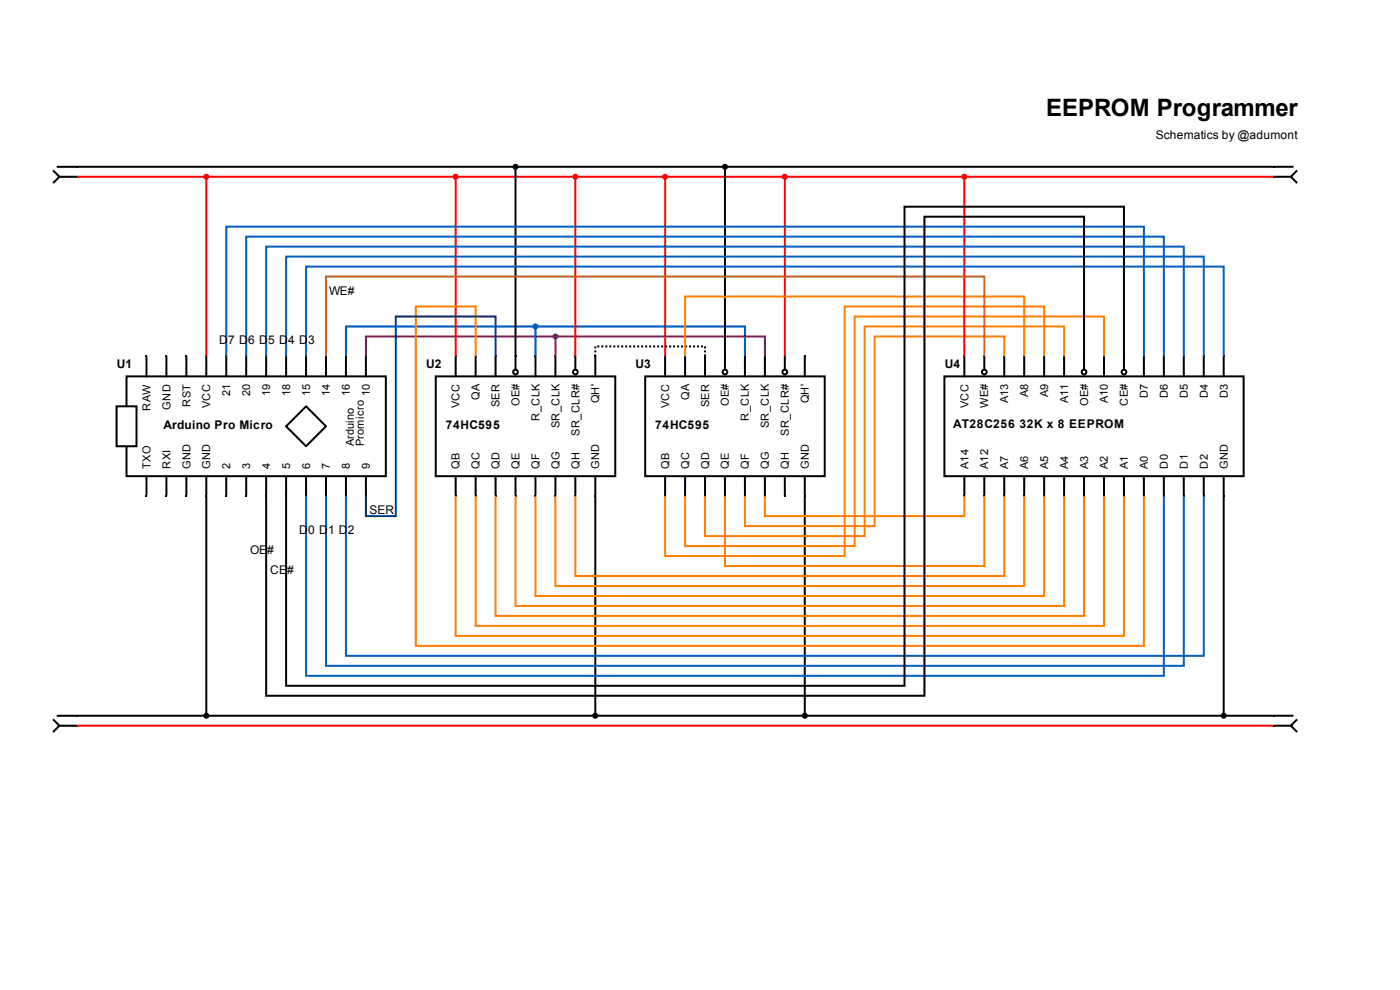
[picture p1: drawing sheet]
<svg xmlns="http://www.w3.org/2000/svg" width="297mm" height="210mm" viewBox="0 0 297 210" stroke-linecap="round" stroke-linejoin="round" font-family="sans-serif">
<g fill="#000">
<path d="M30.9 75.4h.4v.4h-.4zM35.1 75.4h.4v.4h-.4zM39.3 75.4h.4v.4h-.4zM43.6 75.4h.4v.4h-.4zM47.8 75.4h.4v.4h-.4zM52 75.4h.4v.4h-.4zM56.3 75.4h.4v.4h-.4zM60.5 75.4h.4v.4h-.4zM64.7 75.4h.4v.4h-.4zM69 75.4h.4v.4h-.4zM73.2 75.4h.4v.4h-.4zM77.4 75.4h.4v.4h-.4z"/>
<path d="M30.9 105h.4v.4h-.4zM35.1 105h.4v.4h-.4zM39.3 105h.4v.4h-.4zM43.6 105h.4v.4h-.4zM47.8 105h.4v.4h-.4zM52 105h.4v.4h-.4zM56.3 105h.4v.4h-.4zM60.5 105h.4v.4h-.4zM64.7 105h.4v.4h-.4zM69 105h.4v.4h-.4zM73.2 105h.4v.4h-.4zM77.4 105h.4v.4h-.4z"/>
</g>
<path d="M26.8 79.8h55.1v21.2h-55.1z" fill="#fff"/>
<path d="M26.8 79.8h55.1v21.2h-55.1z" fill="none" stroke="#000" stroke-width=".42"/>
<path d="M24.7 86.1h4.3v8.5h-4.3z" fill="#fff"/>
<path d="M24.7 86.1h4.3v8.5h-4.3z" fill="none" stroke="#000" stroke-width=".42"/>
<path d="M64.9 86.1l4.3 4.3-4.3 4.2-4.2-4.2z" fill="#fff"/>
<g fill="none" stroke="#000" stroke-width=".42">
<path d="M31.1 75.6v4.2M35.3 75.6v4.2M39.5 75.6v4.2M43.8 75.6v4.2M48 75.6v4.2M52.2 75.6v4.2M56.5 75.6v4.2M60.7 75.6v4.2M64.9 75.6v4.2M69.2 75.6v4.2M73.4 75.6v4.2M77.6 75.6v4.2"/>
<path d="M64.9 86.1l4.3 4.3-4.3 4.2-4.2-4.2zM31.1 101v4M35.3 101v4M39.5 101v4M43.8 101v4M48 101v4M52.2 101v4M56.5 101v4M60.7 101v4M64.9 101v4M69.2 101v4M73.4 101v4"/>
<path d="M77.6 101v4"/>
</g>
<g fill="#000">
<path d="M96.5 75.4h.4v.4h-.4zM100.7 75.4h.4v.4h-.4zM104.9 75.4h.4v.4h-.4zM109.2 75.4h.4v.4h-.4zM113.4 75.4h.4v.4h-.4zM117.6 75.4h.4v.4h-.4zM121.9 75.4h.4v.4h-.4zM126.1 75.4h.4v.4h-.4zM96.5 105h.4v.4h-.4zM100.7 105h.4v.4h-.4zM104.9 105h.4v.4h-.4zM109.2 105h.4v.4h-.4z"/>
<path d="M113.4 105h.4v.4h-.4zM117.6 105h.4v.4h-.4zM121.9 105h.4v.4h-.4zM126.1 105h.4v.4h-.4z"/>
</g>
<path d="M92.4 79.8h38.1v21.2h-38.1z" fill="#fff"/>
<path d="M92.4 79.8h38.1v21.2h-38.1zM122.1 75.6v2.6M126.3 75.6v4.2M96.7 101v4M100.9 101v4M105.1 101v4M109.4 101v4M113.6 101v4M117.8 101v4M122.1 101v4M126.3 101v4" fill="none" stroke="#000" stroke-width=".42"/>
<circle cx="122.1" cy="78.9" r=".5" fill="#fff"/>
<g fill="none" stroke="#000" stroke-width=".42">
<path d="M109.4 75.6v2.6M113.6 75.6v4.2M117.8 75.6v4.2"/>
<circle cx="122.1" cy="78.9" r=".5"/>
</g>
<circle cx="109.4" cy="78.9" r=".5" fill="#fff"/>
<g fill="none" stroke="#000" stroke-width=".42">
<path d="M96.7 75.6v4.2M100.9 75.6v4.2M105.1 75.6v4.2"/>
<circle cx="109.4" cy="78.9" r=".5"/>
</g>
<g fill="#000">
<path d="M140.9 75.4h.4v.4h-.4zM145.1 75.4h.5v.4h-.5zM149.4 75.4h.4v.4h-.4zM153.6 75.4h.4v.4h-.4zM157.8 75.4h.4v.4h-.4zM162.1 75.4h.4v.4h-.4zM166.3 75.4h.4v.4h-.4zM170.5 75.4h.4v.4h-.4zM140.9 105h.4v.4h-.4zM145.1 105h.5v.4h-.5zM149.4 105h.4v.4h-.4zM153.6 105h.4v.4h-.4z"/>
<path d="M157.8 105h.4v.4h-.4zM162.1 105h.4v.4h-.4zM166.3 105h.4v.4h-.4zM170.5 105h.4v.4h-.4z"/>
</g>
<path d="M136.9 79.8h38.1v21.2h-38.1z" fill="#fff"/>
<path d="M136.9 79.8h38.1v21.2h-38.1zM166.5 75.6v2.6M170.7 75.6v4.2M141.1 101v4M145.3 101v4M149.6 101v4M153.8 101v4M158 101v4M162.3 101v4M166.5 101v4M170.7 101v4" fill="none" stroke="#000" stroke-width=".42"/>
<circle cx="166.5" cy="78.9" r=".5" fill="#fff"/>
<g fill="none" stroke="#000" stroke-width=".42">
<path d="M153.8 75.6v2.6M158 75.6v4.2M162.3 75.6v4.2"/>
<circle cx="166.5" cy="78.9" r=".5"/>
</g>
<circle cx="153.8" cy="78.9" r=".5" fill="#fff"/>
<g fill="none" stroke="#000" stroke-width=".42">
<path d="M11.4 36.3l1.2 1.2-1.2 1.2M12.2 35.4h3.9M12.5 37.5h3.6M16.3 35.4h253.9M270.4 37.5h3.6M270.4 35.4h3.8M275 36.3l-1.2 1.2 1.2 1.2M141.1 75.6v4.2M145.3 75.6v4.2M149.6 75.6v4.2"/>
<circle cx="153.8" cy="78.9" r=".5"/>
</g>
<path d="M77.6 75.6v-4.3h40.2v4.3" fill="none" stroke="#7f007f" stroke-width=".42"/>
<path d="M73.4 75.6v-6.4h40.2v6.4" fill="none" stroke="#00f" stroke-width=".42"/>
<path d="M16.1 37.3h.4v.4h-.4zM16.1 35.1h.4v.5h-.4zM270 37.3h.4v.4h-.4zM270 35.1h.4v.5h-.4z" fill="#000"/>
<path d="M12.2 35.4h3.9M12.5 37.5h3.6" fill="none" stroke="#000" stroke-width=".21"/>
<path d="M16.3 37.5h253.9M43.8 37.9v37.7" fill="none" stroke="#f00" stroke-width=".42"/>
<circle cx="43.8" cy="37.5" r=".42" fill="#f00"/>
<g fill="none" stroke="#f00" stroke-width=".42">
<path d="M141.1 37.9v37.7"/>
<circle cx="43.8" cy="37.5" r=".42"/>
</g>
<circle cx="141.1" cy="37.5" r=".42" fill="#f00"/>
<g fill="none" stroke="#f00" stroke-width=".42">
<path d="M96.7 37.9v37.7"/>
<circle cx="141.1" cy="37.5" r=".42"/>
</g>
<circle cx="96.7" cy="37.5" r=".42" fill="#f00"/>
<circle cx="96.7" cy="37.5" r=".42" fill="none" stroke="#f00" stroke-width=".42"/>
<path d="M149.4 75.1h.4v.5h-.4zM149.4 74.3h.4v.4h-.4zM149.4 73.4h.4v.5h-.4zM148.7 73.2h.4v.5h-.4zM147.9 73.2h.4v.5h-.4zM147 73.2h.5v.5h-.5zM146.2 73.2h.4v.5h-.4zM145.3 73.2h.5v.5h-.5zM144.5 73.2h.4v.5h-.4zM143.6 73.2h.5v.5h-.5zM142.8 73.2h.4v.5h-.4zM142 73.2h.4v.5h-.4zM141.1 73.2h.4v.5h-.4zM140.3 73.2h.4v.5h-.4zM139.4 73.2h.4v.5h-.4zM138.6 73.2h.4v.5h-.4zM137.7 73.2h.4v.5h-.4zM136.9 73.2h.4v.5h-.4zM136 73.2h.5v.5h-.5zM135.2 73.2h.4v.5h-.4zM134.3 73.2h.5v.5h-.5zM133.5 73.2h.4v.5h-.4zM132.6 73.2h.5v.5h-.5zM131.8 73.2h.4v.5h-.4zM131 73.2h.4v.5h-.4zM130.1 73.2h.4v.5h-.4zM129.3 73.2h.4v.5h-.4zM128.4 73.2h.4v.5h-.4zM127.6 73.2h.4v.5h-.4zM126.7 73.2h.4v.5h-.4zM126.1 73.4h.4v.5h-.4zM126.1 74.3h.4v.4h-.4zM126.1 75.1h.4v.5h-.4z" fill="#000"/>
<path d="M114 69.2h44v6.4" fill="none" stroke="#00f" stroke-width=".42"/>
<circle cx="113.6" cy="69.2" r=".42" fill="#00f"/>
<circle cx="113.6" cy="69.2" r=".42" fill="none" stroke="#00f" stroke-width=".42"/>
<path d="M118.3 71.3h44v4.3" fill="none" stroke="#7f007f" stroke-width=".42"/>
<circle cx="117.8" cy="71.3" r=".42" fill="#7f007f"/>
<circle cx="117.8" cy="71.3" r=".42" fill="none" stroke="#7f007f" stroke-width=".42"/>
<g fill="#000">
<path d="M16.1 153.6h.4v.5h-.4zM16.1 151.5h.4v.5h-.4zM270 153.6h.4v.5h-.4zM270 151.5h.4v.5h-.4z"/>
<circle cx="109.4" cy="35.4" r=".42"/>
<circle cx="153.8" cy="35.4" r=".42"/>
<circle cx="43.8" cy="151.7" r=".42"/>
<circle cx="126.3" cy="151.7" r=".42"/>
<circle cx="170.7" cy="151.7" r=".42"/>
</g>
<path d="M12.2 151.7h3.9M12.5 153.9h3.6" fill="none" stroke="#000" stroke-width=".21"/>
<g fill="none" stroke="#000" stroke-width=".42">
<path d="M109.4 35.8v39.8M153.8 35.8v39.8M43.8 105.2v46.1M126.3 105.2v46.1M170.7 105.2v46.1M11.4 152.7l1.2 1.2-1.2 1.2M12.2 151.7h3.9M12.5 153.9h3.6M16.3 151.7h253.9M270.4 153.9h3.6M270.4 151.7h3.8M275 152.7l-1.2 1.2 1.2 1.2"/>
<circle cx="109.4" cy="35.4" r=".42"/>
<circle cx="153.8" cy="35.4" r=".42"/>
<circle cx="43.8" cy="151.7" r=".42"/>
<circle cx="126.3" cy="151.7" r=".42"/>
<circle cx="170.7" cy="151.7" r=".42"/>
</g>
<path d="M122.1 37.9v37.7M16.3 153.9h253.9" fill="none" stroke="#f00" stroke-width=".42"/>
<circle cx="122.1" cy="37.5" r=".42" fill="#f00"/>
<g fill="none" stroke="#f00" stroke-width=".42">
<path d="M166.5 37.9v37.7"/>
<circle cx="122.1" cy="37.5" r=".42"/>
</g>
<circle cx="166.5" cy="37.5" r=".42" fill="#f00"/>
<circle cx="166.5" cy="37.5" r=".42" fill="none" stroke="#f00" stroke-width=".42"/>
<g fill="#000">
<path d="M204.4 75.4h.4v.4h-.4zM208.6 75.4h.4v.4h-.4zM212.8 75.4h.5v.4h-.5zM217.1 75.4h.4v.4h-.4zM221.3 75.4h.4v.4h-.4zM225.5 75.4h.5v.4h-.5zM229.8 75.4h.4v.4h-.4zM234 75.4h.4v.4h-.4zM238.2 75.4h.5v.4h-.5zM242.5 75.4h.4v.4h-.4zM246.7 75.4h.4v.4h-.4zM250.9 75.4h.5v.4h-.5z"/>
<path d="M255.2 75.4h.4v.4h-.4zM259.4 75.4h.4v.4h-.4zM204.4 105h.4v.4h-.4zM208.6 105h.4v.4h-.4zM212.8 105h.5v.4h-.5zM217.1 105h.4v.4h-.4zM221.3 105h.4v.4h-.4zM225.5 105h.5v.4h-.5zM229.8 105h.4v.4h-.4zM234 105h.4v.4h-.4zM238.2 105h.5v.4h-.5zM242.5 105h.4v.4h-.4z"/>
<path d="M246.7 105h.4v.4h-.4zM250.9 105h.5v.4h-.5zM255.2 105h.4v.4h-.4zM259.4 105h.4v.4h-.4z"/>
</g>
<path d="M200.4 79.8h63.4v21.2h-63.4z" fill="#fff"/>
<g fill="none" stroke="#000" stroke-width=".42">
<path d="M200.4 79.8h63.4v21.2h-63.4zM238.4 75.6v2.6M242.7 75.6v4.2M246.9 75.6v4.2M251.1 75.6v4.2M255.4 75.6v4.2M259.6 75.6v4.2M204.6 101v4M208.8 101v4M213.1 101v4M217.3 101v4M221.5 101v4"/>
<path d="M225.7 101v4M230 101v4M234.2 101v4M238.4 101v4M242.7 101v4M246.9 101v4M251.1 101v4M255.4 101v4M259.6 101v4"/>
</g>
<circle cx="238.4" cy="78.9" r=".5" fill="#fff"/>
<g fill="none" stroke="#000" stroke-width=".42">
<path d="M230 75.6v2.6M234.2 75.6v4.2"/>
<circle cx="238.4" cy="78.9" r=".5"/>
</g>
<circle cx="230" cy="78.9" r=".5" fill="#fff"/>
<g fill="none" stroke="#000" stroke-width=".42">
<path d="M208.8 75.6v2.6M213.1 75.6v4.2M217.3 75.6v4.2M221.5 75.6v4.2M225.7 75.6v4.2"/>
<circle cx="230" cy="78.9" r=".5"/>
</g>
<circle cx="208.8" cy="78.9" r=".5" fill="#fff"/>
<g fill="none" stroke="#000" stroke-width=".42">
<path d="M204.6 75.6v4.2"/>
<circle cx="208.8" cy="78.9" r=".5"/>
</g>
<g fill="none" stroke="#ff7f00" stroke-width=".42">
<path d="M100.9 75.6v-10.6h-12.7v71.9h154.5v-31.7M145.3 75.6v-12.7h72v12.7M213.1 75.6v-4.3h-27.6v40.2h-27.5v-6.3M221.5 75.6v-10.6h-42.3v52.9h-38.1v-12.7M225.7 75.6v-6.4h-42.3v44.5h-33.8v-8.5M234.2 75.6v-8.5h-52.9v48.7h-36v-10.6M96.7 105.2v29.6h141.7v-29.6M105.1 105.2v25.4h124.9v-25.4M109.4 105.2v23.3h116.3v-23.3M113.6 105.2v21.1h107.9v-21.1M117.8 105.2v19h99.5v-19M122.1 105.2v16.9h91v-16.9"/>
<path d="M153.8 105.2v14.8h55v-14.8M162.3 105.2v4.2h42.3v-4.2"/>
</g>
<path d="M204.6 37.9v37.7" fill="none" stroke="#f00" stroke-width=".42"/>
<circle cx="204.6" cy="37.5" r=".42" fill="#f00"/>
<circle cx="204.6" cy="37.5" r=".42" fill="none" stroke="#f00" stroke-width=".42"/>
<g fill="none" stroke="#000" stroke-width=".42">
<path d="M230 75.6v-29.7h-33.9v101.6h-139.6v-42.3M238.4 75.6v-31.8h-46.5v101.6h-131.2v-40.2M259.6 105.2v46.1"/>
<circle cx="259.6" cy="151.7" r=".42"/>
</g>
<circle cx="259.6" cy="151.7" r=".42" fill="#000"/>
<path d="M105.1 75.6v-8.5h-21.1v42.3h-6.4v-4.2" fill="none" stroke="#003f7f" stroke-width=".42"/>
<path d="M69.2 75.6v-17h139.6v17" fill="none" stroke="#bf5f00" stroke-width=".42"/>
<path d="M48 75.6v-27.5h194.7v27.5M52.2 75.6v-25.4h194.7v25.4M56.5 75.6v-23.3h194.6v23.3M60.7 75.6v-21.2h194.7v21.2M64.9 75.6v-19.1h194.7v19.1M64.9 105.2v38.1h182v-38.1M69.2 105.2v36h181.9v-36M73.4 105.2v33.8h182v-33.8" fill="none" stroke="#005fbf" stroke-width=".42"/>
<path d="M100.9 105.2v27.5h133.3v-27.5" fill="none" stroke="#ff7f00" stroke-width=".42"/>
<text font-size="5.1" x="221.9" y="24.6">EEPROM Programmer</text>
<g font-size="2.5">
<text x="245.2" y="29.4">Schematics by @adumont</text>
<text x="69.8" y="62.4">WE#</text>
<text x="24.8" y="78">U1</text>
<text x="46.5" y="73">D</text>
<text x="48.4" y="73">7 D</text>
<text x="52.7" y="73">6 D</text>
<text x="56.9" y="73">5 D</text>
<text x="61.1" y="73">4 D</text>
<text x="65.4" y="73">3</text>
<text x="90.4" y="78">U2</text>
<text x="134.8" y="78">U3</text>
<text x="200.4" y="78">U4</text>
<text x="34.7" y="91">Arduino Pro Micro</text>
<text x="94.6" y="91">74HC595</text>
<text x="139" y="91">74HC595</text>
<text x="202.2" y="90.7">AT28C256</text>
<text x="216.3" y="90.7">32K x 8 EEPROM</text>
<text x="63.4" y="113.2">D</text>
<text x="65.4" y="113.2">0 D</text>
<text x="69.6" y="113.2">1 D</text>
<text x="73.8" y="113.2">2</text>
<text x="78.4" y="109">SER</text>
<text x="53.1" y="117.5">OE</text>
<text x="56.7" y="117.5">#</text>
<text x="57.3" y="121.7">CE</text>
<text x="60.9" y="121.7">#</text>
</g>
<g font-size="2.3">
<text x="48.8" y="83.9" transform="rotate(-90 48.8 83.9)">21</text>
<text x="53.1" y="83.9" transform="rotate(-90 53.1 83.9)">20</text>
<text x="57.3" y="83.9" transform="rotate(-90 57.3 83.9)">19</text>
<text x="61.5" y="83.9" transform="rotate(-90 61.5 83.9)">18</text>
<text x="65.8" y="83.9" transform="rotate(-90 65.8 83.9)">15</text>
<text x="70" y="83.9" transform="rotate(-90 70 83.9)">14</text>
<text x="74.2" y="83.9" transform="rotate(-90 74.2 83.9)">16</text>
<text x="78.5" y="83.9" transform="rotate(-90 78.5 83.9)">10</text>
<text x="31.9" y="87.1" transform="rotate(-90 31.9 87.1)">RAW</text>
<text x="36.2" y="86.8" transform="rotate(-90 36.2 86.8)">GND</text>
<text x="40.4" y="86.3" transform="rotate(-90 40.4 86.3)">RST</text>
<text x="44.6" y="86.6" transform="rotate(-90 44.6 86.6)">VCC</text>
<text x="97.5" y="86.6" transform="rotate(-90 97.5 86.6)">VCC</text>
<text x="101.7" y="84.7" transform="rotate(-90 101.7 84.7)">QA</text>
<text x="106" y="86.3" transform="rotate(-90 106 86.3)">SER</text>
<text x="110.2" y="86" transform="rotate(-90 110.2 86)">OE#</text>
<text x="114.4" y="89.2" transform="rotate(-90 114.4 89.2)">R_CLK</text>
<text x="127.1" y="85.5" transform="rotate(-90 127.1 85.5)">QH'</text>
<text x="142" y="86.6" transform="rotate(-90 142 86.6)">VCC</text>
<text x="146.2" y="84.7" transform="rotate(-90 146.2 84.7)">QA</text>
<text x="150.4" y="86.3" transform="rotate(-90 150.4 86.3)">SER</text>
<text x="154.7" y="86" transform="rotate(-90 154.7 86)">OE#</text>
<text x="158.9" y="89.2" transform="rotate(-90 158.9 89.2)">R_CLK</text>
<text x="171.6" y="85.5" transform="rotate(-90 171.6 85.5)">QH'</text>
<text x="205.4" y="86.6" transform="rotate(-90 205.4 86.6)">VCC</text>
<text x="209.7" y="86.6" transform="rotate(-90 209.7 86.6)">WE#</text>
<text x="213.9" y="85.5" transform="rotate(-90 213.9 85.5)">A13</text>
<text x="218.1" y="84.2" transform="rotate(-90 218.1 84.2)">A8</text>
<text x="222.4" y="84.2" transform="rotate(-90 222.4 84.2)">A9</text>
<text x="226.6" y="85.5" transform="rotate(-90 226.6 85.5)">A11</text>
<text x="230.8" y="86" transform="rotate(-90 230.8 86)">OE#</text>
<text x="235.1" y="85.5" transform="rotate(-90 235.1 85.5)">A10</text>
<text x="239.3" y="86" transform="rotate(-90 239.3 86)">CE#</text>
<text x="243.5" y="84.5" transform="rotate(-90 243.5 84.5)">D7</text>
<text x="247.8" y="84.5" transform="rotate(-90 247.8 84.5)">D6</text>
<text x="252" y="84.5" transform="rotate(-90 252 84.5)">D5</text>
<text x="256.2" y="84.5" transform="rotate(-90 256.2 84.5)">D4</text>
<text x="260.5" y="84.5" transform="rotate(-90 260.5 84.5)">D3</text>
<text x="75.1" y="94.6" transform="rotate(-90 75.1 94.6)">Arduino</text>
<text x="77.2" y="94.6" transform="rotate(-90 77.2 94.6)">Promicro</text>
<text x="118.7" y="90.8" transform="rotate(-90 118.7 90.8)">SR_CLK</text>
<text x="122.9" y="92.4" transform="rotate(-90 122.9 92.4)">SR_CLR#</text>
<text x="163.1" y="90.8" transform="rotate(-90 163.1 90.8)">SR_CLK</text>
<text x="167.3" y="92.4" transform="rotate(-90 167.3 92.4)">SR_CLR#</text>
<text x="31.9" y="99.5" transform="rotate(-90 31.9 99.5)">TXO</text>
<text x="36.2" y="99.5" transform="rotate(-90 36.2 99.5)">RXI</text>
<text x="40.4" y="99.5" transform="rotate(-90 40.4 99.5)">GND</text>
<text x="44.6" y="99.5" transform="rotate(-90 44.6 99.5)">GND</text>
<text x="48.8" y="99.5" transform="rotate(-90 48.8 99.5)">2</text>
<text x="53.1" y="99.5" transform="rotate(-90 53.1 99.5)">3</text>
<text x="57.3" y="99.5" transform="rotate(-90 57.3 99.5)">4</text>
<text x="61.5" y="99.5" transform="rotate(-90 61.5 99.5)">5</text>
<text x="65.8" y="99.5" transform="rotate(-90 65.8 99.5)">6</text>
<text x="70" y="99.5" transform="rotate(-90 70 99.5)">7</text>
<text x="74.2" y="99.5" transform="rotate(-90 74.2 99.5)">8</text>
<text x="78.5" y="99.5" transform="rotate(-90 78.5 99.5)">9</text>
<text x="97.5" y="99.5" transform="rotate(-90 97.5 99.5)">QB</text>
<text x="101.7" y="99.5" transform="rotate(-90 101.7 99.5)">QC</text>
<text x="106" y="99.5" transform="rotate(-90 106 99.5)">QD</text>
<text x="110.2" y="99.5" transform="rotate(-90 110.2 99.5)">QE</text>
<text x="114.4" y="99.5" transform="rotate(-90 114.4 99.5)">QF</text>
<text x="118.7" y="99.5" transform="rotate(-90 118.7 99.5)">QG</text>
<text x="122.9" y="99.5" transform="rotate(-90 122.9 99.5)">QH</text>
<text x="127.1" y="99.5" transform="rotate(-90 127.1 99.5)">GND</text>
<text x="142" y="99.5" transform="rotate(-90 142 99.5)">QB</text>
<text x="146.2" y="99.5" transform="rotate(-90 146.2 99.5)">QC</text>
<text x="150.4" y="99.5" transform="rotate(-90 150.4 99.5)">QD</text>
<text x="154.7" y="99.5" transform="rotate(-90 154.7 99.5)">QE</text>
<text x="158.9" y="99.5" transform="rotate(-90 158.9 99.5)">QF</text>
<text x="163.1" y="99.5" transform="rotate(-90 163.1 99.5)">QG</text>
<text x="167.3" y="99.5" transform="rotate(-90 167.3 99.5)">QH</text>
<text x="171.6" y="99.5" transform="rotate(-90 171.6 99.5)">GND</text>
<text x="205.4" y="99.5" transform="rotate(-90 205.4 99.5)">A14</text>
<text x="209.7" y="99.5" transform="rotate(-90 209.7 99.5)">A12</text>
<text x="213.9" y="99.5" transform="rotate(-90 213.9 99.5)">A7</text>
<text x="218.1" y="99.5" transform="rotate(-90 218.1 99.5)">A6</text>
<text x="222.4" y="99.5" transform="rotate(-90 222.4 99.5)">A5</text>
<text x="226.6" y="99.5" transform="rotate(-90 226.6 99.5)">A4</text>
<text x="230.8" y="99.5" transform="rotate(-90 230.8 99.5)">A3</text>
<text x="235.1" y="99.5" transform="rotate(-90 235.1 99.5)">A2</text>
<text x="239.3" y="99.5" transform="rotate(-90 239.3 99.5)">A1</text>
<text x="243.5" y="99.5" transform="rotate(-90 243.5 99.5)">A0</text>
<text x="247.8" y="99.5" transform="rotate(-90 247.8 99.5)">D0</text>
<text x="252" y="99.5" transform="rotate(-90 252 99.5)">D1</text>
<text x="256.2" y="99.5" transform="rotate(-90 256.2 99.5)">D2</text>
<text x="260.5" y="99.5" transform="rotate(-90 260.5 99.5)">GND</text>
</g>
</svg>
